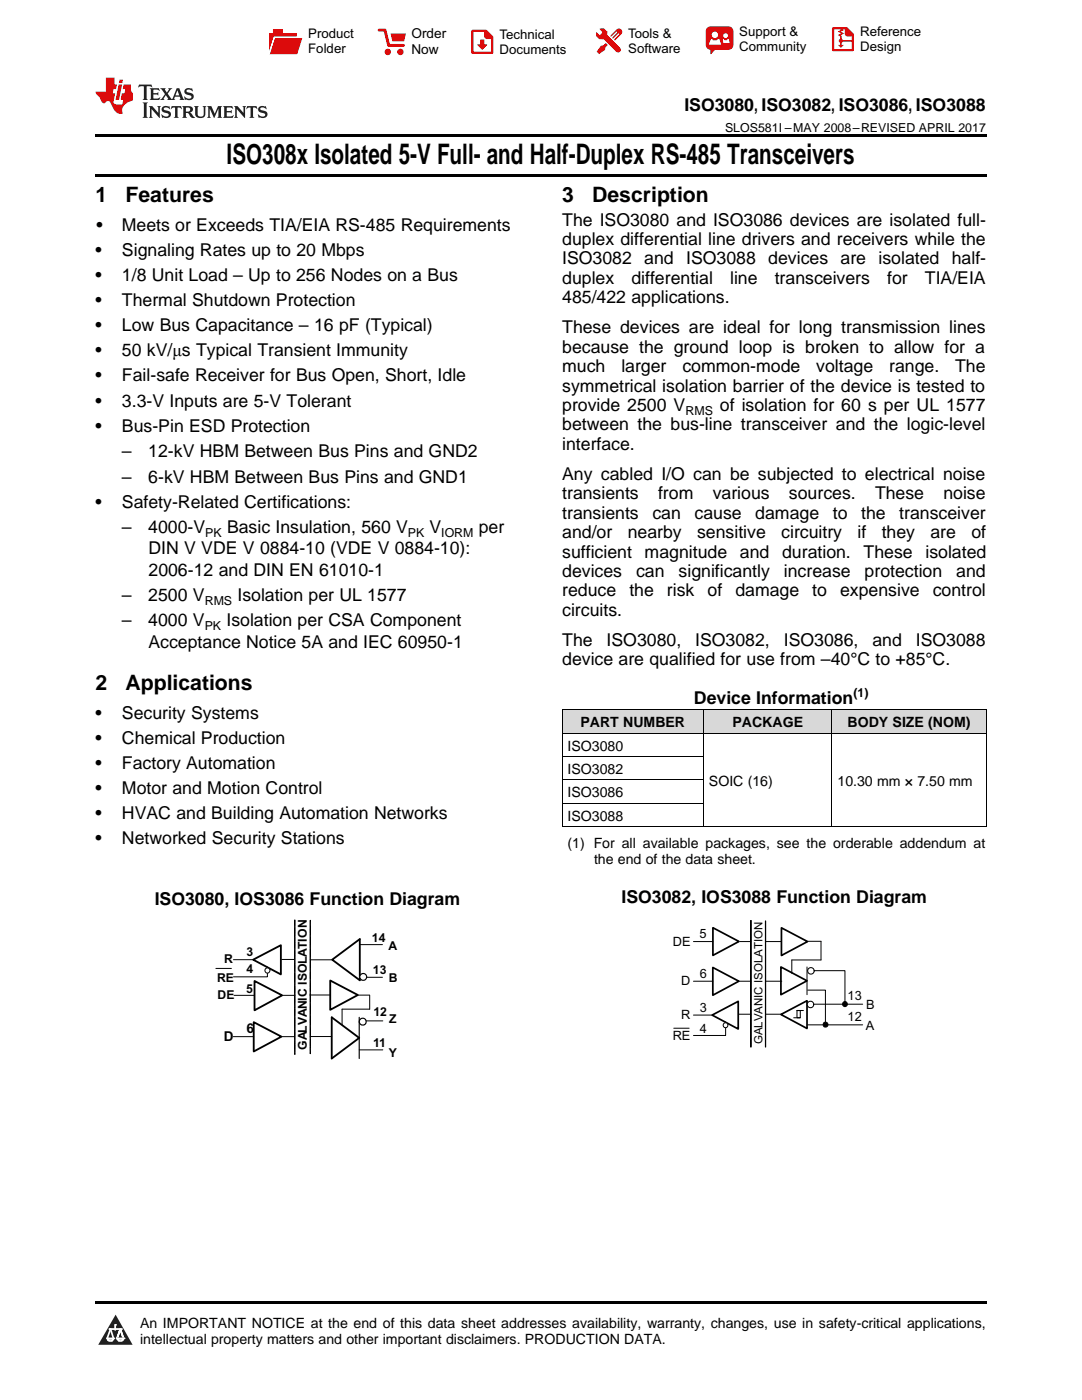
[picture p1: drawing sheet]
<svg xmlns="http://www.w3.org/2000/svg" width="216mm" height="279mm" viewBox="0 0 216 279" stroke-linecap="round" stroke-linejoin="round" font-family="sans-serif">
<g fill="#d8d8d8">
<path d="M112.2 141.7h28.2v4.7h-28.2z"/>
<path d="M140.4 141.7h25.7v4.7h-25.7z"/>
<path d="M166.1 141.7h30.7v4.7h-30.7z"/>
</g>
<path d="M23.1 262.4l3.4 6h-6.9z" fill="#231f20"/>
<path d="M21.4 267.1h1.2l-.3 .5h-.3a.55 .55 0 0 1-.6-.5z" fill-rule="evenodd" fill="#fff"/>
<path d="M21.4 267.1h1.2l-.3 .5h-.3a.55 .55 0 0 1-.6-.5z" fill="none" stroke="#231f20" stroke-width=".34"/>
<path d="M21.4 267.1l1.2 .1-.3 .4h-.5z" fill="none" stroke="#fff" stroke-width=".34"/>
<path d="M23 265.3h.1" fill="none" stroke="#fff" stroke-width=".34"/>
<path d="M23 264.4v.9z" fill="#fff"/>
<path d="M23 264.4v.9z" fill="none" stroke="#fff" stroke-width=".34"/>
<circle cx="23" cy="264.4" r=".17" fill="#fff"/>
<path d="M21.9 265.2h.1" fill="none" stroke="#fff" stroke-width=".34"/>
<path d="M21.9 265.2h2.3z" fill="#fff"/>
<path d="M21.9 265.2h2.3z" fill="none" stroke="#fff" stroke-width=".34"/>
<circle cx="24.2" cy="265.2" r=".17" fill="#fff"/>
<path d="M23.3 267.1h.1" fill="none" stroke="#fff" stroke-width=".34"/>
<path d="M24 265.2l-.7 1.9z" fill="#fff"/>
<path d="M24 265.2l-.7 1.9z" fill="none" stroke="#fff" stroke-width=".34"/>
<path d="M24 265.2l.7 1.9z" fill="#fff"/>
<path d="M24 265.2l.7 1.9z" fill="none" stroke="#fff" stroke-width=".34"/>
<path d="M24.6 267.1h.1" fill="none" stroke="#fff" stroke-width=".34"/>
<circle cx="21.4" cy="267.1" r=".17" fill="#fff"/>
<path d="M22.1 265.2l-.7 1.9z" fill="#fff"/>
<path d="M22.1 265.2l-.7 1.9z" fill="none" stroke="#fff" stroke-width=".34"/>
<path d="M22.1 265.2l.5 1.9z" fill="#fff"/>
<path d="M22.1 265.2l.5 1.9z" fill="none" stroke="#fff" stroke-width=".34"/>
<circle cx="22.6" cy="267.1" r=".17" fill="#fff"/>
<path d="M23.4 267.1h1.3a.65 .65 0 0 1-.7 .5 .65 .65 0 0 1-.6-.5z" fill-rule="evenodd" fill="#fff"/>
<path d="M23.4 267.1h1.3a.65 .65 0 0 1-.7 .5 .65 .65 0 0 1-.6-.5z" fill="none" stroke="#231f20" stroke-width=".34"/>
<path d="M23.4 267.1h1.3l-.4 .5h-.6z" fill="none" stroke="#fff" stroke-width=".34"/>
<path d="M23.3 267.1h.1" fill="none" stroke="#fff" stroke-width=".34"/>
<circle cx="24.7" cy="267.1" r=".17" fill="#fff"/>
<path d="M19 259.7h177.8v.5h-177.8z" fill="#000"/>
<path d="M56.2 206.9h2.5" fill="none" stroke="#000" stroke-width=".2"/>
<path d="M50.6 204l5.6 2.9-5.6 2.9z" fill="#fff"/>
<path d="M50.6 204l5.6 2.9-5.6 2.9z" fill="none" stroke="#000" stroke-width=".37"/>
<path d="M46.5 206.9h4.1" fill="none" stroke="#000" stroke-width=".2"/>
<path d="M50.5 191.5l5.5-2.9v5.9z" fill="#fff"/>
<path d="M50.5 191.5l5.5-2.9v5.9z" fill="none" stroke="#000" stroke-width=".37"/>
<path d="M43.1 193.3h3.1M46.6 191.5h4.1M53.4 193v1.9h-6.8" fill="none" stroke="#000" stroke-width=".2"/>
<circle cx="53.4" cy="193.7" r=".53" fill="#fff"/>
<g fill="none" stroke="#000" stroke-width=".2">
<path d="M56.2 191.5h2.6M61.9 191.5h4.3M61.9 206.9h4.3M71.7 209.5h4.7M73.1 203.7h3.3"/>
<circle cx="53.4" cy="193.7" r=".53"/>
</g>
<path d="M71.8 187.4v8.2M66.2 203l5.5 4.1-5.5 4.1z" fill="none" stroke="#000" stroke-width=".37"/>
<g fill="none" stroke="#000" stroke-width=".23">
<path d="M71.7 203v8.2"/>
<circle cx="72.4" cy="203.9" r=".68"/>
</g>
<circle cx="72.5" cy="195" r=".69" fill="#fff"/>
<circle cx="72.5" cy="195" r=".69" fill="none" stroke="#000" stroke-width=".23"/>
<path d="M71.8 187.4l-5.5 4.1 5.5 4.1" fill="none" stroke="#000" stroke-width=".37"/>
<path d="M71.8 188.5h4.5M73.2 195h3.1M68.3 201.4v3.1" fill="none" stroke="#000" stroke-width=".2"/>
<path d="M65.9 195.7l5.5 2.9-5.5 2.9z" fill="#fff"/>
<path d="M65.9 195.7l5.5 2.9-5.5 2.9z" fill="none" stroke="#000" stroke-width=".37"/>
<path d="M56.3 198.6h2.6M61.8 198.6h4.1" fill="none" stroke="#000" stroke-width=".2"/>
<path d="M50.8 195.8l5.5 2.8-5.5 3z" fill="#fff"/>
<path d="M50.8 195.8l5.5 2.8-5.5 3z" fill="none" stroke="#000" stroke-width=".37"/>
<g fill="none" stroke="#000" stroke-width=".2">
<path d="M46.7 198.6h4.1M58.8 183.6v.2zM58.8 183.9v.1zM58.8 184.3v.1zM58.8 184.5v.1zM58.8 184.7l.1 .1zM58.8 184.9v.2zM58.8 185.2v.1zM58.8 185.4v.1zM58.8 185.6v.1zM58.8 186v.2zM58.8 186.3l.1 .1z"/>
<path d="M58.8 186.5v.1zM58.8 186.7l.1 .1zM58.8 186.9v.2zM58.8 187.1v.2zM58.8 187.4v.1zM58.8 187.6v.1zM58.8 187.8l.1 .1zM58.8 188v.2zM58.8 188.2l.1 .2zM58.8 188.5v.1zM58.8 188.7v.1zM58.8 188.9v.1z"/>
<path d="M58.8 189.1v.2zM58.8 189.3l.1 .1zM58.8 189.5v.2zM58.8 189.8v.1zM58.8 190.2v.1zM58.8 190.4l.1 .1zM58.8 190.6v.2zM58.8 190.9l.1 .1zM58.8 191.1v.1zM58.8 191.5v.1zM58.8 191.7v.2zM58.8 192.2v.1z"/>
<path d="M58.8 192.4l.1 .1zM58.8 192.6v.1zM58.8 192.8v.2zM58.8 193.1v.1zM58.8 193.3v.1zM58.8 193.5v.1zM58.8 194.1v.2zM58.8 194.6v.1zM58.8 194.8v.1zM58.8 195v.2zM58.8 195.2v.2zM58.8 195.7v.1z"/>
<path d="M58.8 195.9v.1zM58.8 196.1v.1zM58.8 196.3v.2zM58.8 196.6l.1 .1zM58.8 196.8v.1zM58.8 197v.1zM58.8 197.2v.1zM58.8 197.4v.2zM58.8 198.3v.1zM58.8 198.5l.1 .1zM58.8 198.7v.2zM58.8 199v.1z"/>
<path d="M58.8 199.2v.1zM58.8 199.4v.1zM58.8 199.6l.1 .1zM58.8 199.8v.2zM58.8 184v.2zM58.8 185.8v.1zM58.8 190v.1zM58.8 191.3v.1zM58.8 191.9v.2zM58.8 193.7v.1zM58.8 193.9l.1 .2zM58.8 194.4v.1z"/>
<path d="M58.8 195.4v.2zM58.8 197.6v.2zM58.8 197.8v.2zM58.8 198.1l.1 .1zM61.9 183.7v.1zM61.9 183.9v.1zM61.9 184.1v.1zM61.9 184.3v.2zM61.9 184.5v.2zM61.9 184.8v.1zM61.9 185v.1zM61.9 185.2v.1z"/>
<path d="M61.9 185.4v.2zM61.9 185.6v.2zM61.9 185.8v.2zM61.9 186.1v.1zM61.9 186.3v.1zM61.9 186.5v.2zM61.9 186.7v.2zM61.9 186.9v.2zM61.9 187.2v.1zM61.9 187.4v.1zM61.9 187.6v.1zM61.9 187.8v.2z"/>
<path d="M61.9 188v.2zM61.9 188.3v.1zM61.9 188.5v.1zM61.9 188.7v.1zM61.9 188.9v.2zM61.9 189.1v.2zM61.9 189.4v.1zM61.9 189.6v.1zM61.9 189.8v.1zM61.9 190v.2zM61.9 190.2v.2zM61.9 190.4v.2z"/>
<path d="M61.9 190.7v.1zM61.9 190.9v.1zM61.9 191.1v.2zM61.9 191.3v.2zM61.9 191.5v.2zM61.9 191.8v.1zM61.9 192v.1zM61.9 192.2v.1zM61.9 192.4v.2zM61.9 192.6v.2zM61.9 192.9v.1zM61.9 193.1v.1z"/>
<path d="M61.9 193.3v.1zM61.9 193.5v.2zM61.9 193.7v.2zM61.9 194v.1zM61.9 194.2v.1zM61.9 194.4v.1zM61.9 194.6v.2zM61.9 194.8v.2zM61.9 195v.2zM61.9 195.3v.1zM61.9 195.5v.1zM61.9 195.7v.2z"/>
<path d="M61.9 195.9v.2zM61.9 196.1v.2zM61.9 196.4v.1zM61.9 196.6v.1zM61.9 196.8v.1zM61.9 197v.2zM61.9 197.2v.2zM61.9 197.4v.2zM61.9 197.7v.1zM61.9 197.9v.1zM61.9 198.1v.2zM61.9 198.3v.2z"/>
<path d="M61.9 198.6v.1zM61.9 198.8v.1zM61.9 199v.1zM61.9 199.2v.2zM61.9 199.4v.2zM61.9 199.7v.1zM61.9 199.9v.1zM71.3 198.6h2.5M73.8 198.6v2.8h-5.5M58.8 200.1l.1 .1zM58.8 200.3v.1zM58.8 200.7v.1z"/>
<path d="M58.8 200.9v.2zM58.8 201.4v.1zM58.8 201.8v.1zM58.8 202.5v.1zM58.8 202.7l.1 .1zM58.8 202.9v.1zM58.8 203.1v.2zM58.8 203.3v.2zM58.8 203.6v.1zM58.8 203.8v.1zM58.8 204v.1zM58.8 204.2l.1 .1z"/>
<path d="M58.8 204.4v.2zM58.8 205.3v.1zM58.8 205.5v.2zM58.8 206v.1zM58.8 206.2v.1zM58.8 206.4v.1zM58.8 206.6v.2zM58.8 206.9v.1zM58.8 207.1l.1 .1zM58.8 207.3v.1zM58.8 207.5v.1zM58.8 207.7v.1z"/>
<path d="M58.8 207.9v.2zM58.8 208.1v.2zM58.8 208.4l.1 .1zM58.8 208.6v.1zM58.8 209v.2zM58.8 209.7v.1zM58.8 210.1v.2zM58.8 200.5v.1zM58.8 201.1l.1 .2zM58.8 201.6v.1zM58.8 202v.2zM58.8 202.2l.1 .2z"/>
<path d="M58.8 204.6v.2zM58.8 204.9v.1zM58.8 205.1v.1zM58.8 205.7l.1 .2zM58.8 208.8v.2zM58.8 209.2v.2zM58.8 209.5v.1zM58.8 209.9l.1 .1zM58.8 210.3v.1zM61.9 200.1v.1zM61.9 200.3v.2zM61.9 200.5v.2z"/>
<path d="M61.9 200.7v.2zM61.9 201v.1zM61.9 201.2v.1zM61.9 201.4v.1zM61.9 201.6v.2zM61.9 201.8v.2zM61.9 202.1v.1zM61.9 202.3v.1zM61.9 202.5v.1zM61.9 202.7v.2zM61.9 202.9v.2zM61.9 203.1v.2z"/>
<path d="M61.9 203.3v.2zM61.9 203.6v.1zM61.9 203.8v.1zM61.9 204v.2zM61.9 204.2v.2zM61.9 204.5v.1zM61.9 204.7v.1zM61.9 204.9v.1zM61.9 205.1v.2zM61.9 205.3v.2zM61.9 205.6v.1zM61.9 205.8v.1z"/>
<path d="M61.9 206v.2zM61.9 206.2v.2zM61.9 206.4v.2zM61.9 206.7v.1zM61.9 206.9v.1zM61.9 207.1v.1zM61.9 207.3v.2zM61.9 207.5v.2zM61.9 207.8v.1zM61.9 208v.1zM61.9 208.2v.1zM61.9 208.4v.2z"/>
<path d="M61.9 208.6v.2zM61.9 208.9v.1zM61.9 209v.2zM61.9 209.3v.1zM61.9 209.5v.1zM61.9 209.7v.1zM61.9 209.9v.2zM61.9 210.1v.2z"/>
</g>
<g fill="#000">
<path d="M58.8 183.6v.2zM58.8 183.9v.1zM58.8 184v.2zM58.8 184.3v.1zM58.8 184.5v.1zM58.8 184.7l.1 .1zM58.8 184.9v.2zM58.8 185.2v.1zM58.8 185.4v.1zM58.8 185.6v.1zM58.8 185.8v.1zM58.8 186v.2zM58.8 186.3l.1 .1zM58.8 186.5v.1zM58.8 186.7l.1 .1z" fill-rule="evenodd"/>
<path d="M58.8 186.9v.2zM58.8 187.1v.2zM58.8 187.4v.1zM58.8 187.6v.1zM58.8 187.8l.1 .1zM58.8 188v.2zM58.8 188.2l.1 .2zM58.8 188.5v.1zM58.8 188.7v.1zM58.8 188.9v.1zM58.8 189.1v.2zM58.8 189.3l.1 .1zM58.8 189.5v.2zM58.8 189.8v.1zM58.8 190v.1z" fill-rule="evenodd"/>
<path d="M58.8 190.2v.1zM58.8 190.4l.1 .1zM58.8 190.6v.2zM58.8 190.9l.1 .1zM58.8 191.1v.1zM58.8 191.3v.1zM58.8 191.5v.1zM58.8 191.7v.2zM58.8 191.9v.2zM58.8 192.2v.1zM58.8 192.4l.1 .1zM58.8 192.6v.1zM58.8 192.8v.2zM58.8 193.1v.1zM58.8 193.3v.1z" fill-rule="evenodd"/>
<path d="M58.8 193.5v.1zM58.8 193.7v.1zM58.8 193.9l.1 .2zM58.8 194.1v.2zM58.8 194.4v.1zM58.8 194.6v.1zM58.8 194.8v.1zM58.8 195v.2zM58.8 195.2v.2zM58.8 195.4v.2zM58.8 195.7v.1zM58.8 195.9v.1zM58.8 196.1v.1zM58.8 196.3v.2zM58.8 196.6l.1 .1z" fill-rule="evenodd"/>
<path d="M58.8 196.8v.1zM58.8 197v.1zM58.8 197.2v.1zM58.8 197.4v.2zM58.8 197.6v.2zM58.8 197.8v.2zM58.8 198.1l.1 .1zM58.8 198.3v.1zM58.8 198.5l.1 .1zM58.8 198.7v.2zM58.8 199v.1zM58.8 199.2v.1zM58.8 199.4v.1zM58.8 199.6l.1 .1zM58.8 199.8v.2z" fill-rule="evenodd"/>
<path d="M61.9 183.7v.1zM61.9 183.9v.1zM61.9 184.1v.1zM61.9 184.3v.2zM61.9 184.5v.2zM61.9 184.8v.1zM61.9 185v.1zM61.9 185.2v.1zM61.9 185.4v.2zM61.9 185.6v.2zM61.9 185.8v.2zM61.9 186.1v.1zM61.9 186.3v.1zM61.9 186.5v.2zM61.9 186.7v.2z" fill-rule="evenodd"/>
<path d="M61.9 186.9v.2zM61.9 187.2v.1zM61.9 187.4v.1zM61.9 187.6v.1zM61.9 187.8v.2zM61.9 188v.2zM61.9 188.3v.1zM61.9 188.5v.1zM61.9 188.7v.1zM61.9 188.9v.2zM61.9 189.1v.2zM61.9 189.4v.1zM61.9 189.6v.1zM61.9 189.8v.1zM61.9 190v.2z" fill-rule="evenodd"/>
<path d="M61.9 190.2v.2zM61.9 190.4v.2zM61.9 190.7v.1zM61.9 190.9v.1zM61.9 191.1v.2zM61.9 191.3v.2zM61.9 191.5v.2zM61.9 191.8v.1zM61.9 192v.1zM61.9 192.2v.1zM61.9 192.4v.2zM61.9 192.6v.2zM61.9 192.9v.1zM61.9 193.1v.1zM61.9 193.3v.1z" fill-rule="evenodd"/>
<path d="M61.9 193.5v.2zM61.9 193.7v.2zM61.9 194v.1zM61.9 194.2v.1zM61.9 194.4v.1zM61.9 194.6v.2zM61.9 194.8v.2zM61.9 195v.2zM61.9 195.3v.1zM61.9 195.5v.1zM61.9 195.7v.2zM61.9 195.9v.2zM61.9 196.1v.2zM61.9 196.4v.1zM61.9 196.6v.1z" fill-rule="evenodd"/>
<path d="M61.9 196.8v.1zM61.9 197v.2zM61.9 197.2v.2zM61.9 197.4v.2zM61.9 197.7v.1zM61.9 197.9v.1zM61.9 198.1v.2zM61.9 198.3v.2zM61.9 198.6v.1zM61.9 198.8v.1zM61.9 199v.1zM61.9 199.2v.2zM61.9 199.4v.2zM61.9 199.7v.1zM61.9 199.9v.1z" fill-rule="evenodd"/>
<path d="M58.8 200.1l.1 .1zM58.8 200.3v.1zM58.8 200.5v.1zM58.8 200.7v.1zM58.8 200.9v.2zM58.8 201.1l.1 .2zM58.8 201.4v.1zM58.8 201.6v.1zM58.8 201.8v.1zM58.8 202v.2zM58.8 202.2l.1 .2zM58.8 202.5v.1zM58.8 202.7l.1 .1zM58.8 202.9v.1zM58.8 203.1v.2z" fill-rule="evenodd"/>
<path d="M58.8 203.3v.2zM58.8 203.6v.1zM58.8 203.8v.1zM58.8 204v.1zM58.8 204.2l.1 .1zM58.8 204.4v.2zM58.8 204.6v.2zM58.8 204.9v.1zM58.8 205.1v.1zM58.8 205.3v.1zM58.8 205.5v.2zM58.8 205.7l.1 .2zM58.8 206v.1zM58.8 206.2v.1zM58.8 206.4v.1z" fill-rule="evenodd"/>
<path d="M58.8 206.6v.2zM58.8 206.9v.1zM58.8 207.1l.1 .1zM58.8 207.3v.1zM58.8 207.5v.1zM58.8 207.7v.1zM58.8 207.9v.2zM58.8 208.1v.2zM58.8 208.4l.1 .1zM58.8 208.6v.1zM58.8 208.8v.2zM58.8 209v.2zM58.8 209.2v.2zM58.8 209.5v.1zM58.8 209.7v.1zM58.8 209.9l.1 .1zM58.8 210.1v.2zM58.8 210.3v.1z" fill-rule="evenodd"/>
<path d="M61.9 200.1v.1zM61.9 200.3v.2zM61.9 200.5v.2zM61.9 200.7v.2zM61.9 201v.1zM61.9 201.2v.1zM61.9 201.4v.1zM61.9 201.6v.2zM61.9 201.8v.2zM61.9 202.1v.1zM61.9 202.3v.1zM61.9 202.5v.1zM61.9 202.7v.2zM61.9 202.9v.2zM61.9 203.1v.2z" fill-rule="evenodd"/>
<path d="M61.9 203.3v.2zM61.9 203.6v.1zM61.9 203.8v.1zM61.9 204v.2zM61.9 204.2v.2zM61.9 204.5v.1zM61.9 204.7v.1zM61.9 204.9v.1zM61.9 205.1v.2zM61.9 205.3v.2zM61.9 205.6v.1zM61.9 205.8v.1zM61.9 206v.2zM61.9 206.2v.2zM61.9 206.4v.2z" fill-rule="evenodd"/>
<path d="M61.9 206.7v.1zM61.9 206.9v.1zM61.9 207.1v.1zM61.9 207.3v.2zM61.9 207.5v.2zM61.9 207.8v.1zM61.9 208v.1zM61.9 208.2v.1zM61.9 208.4v.2zM61.9 208.6v.2zM61.9 208.9v.1zM61.9 209v.2zM61.9 209.3v.1zM61.9 209.5v.1zM61.9 209.7v.1zM61.9 209.9v.2zM61.9 210.1v.2z" fill-rule="evenodd"/>
</g>
<path d="M155.8 202.5l5.2-2.8v5.6z" fill="#fff"/>
<path d="M155.8 202.5l5.2-2.8v5.6z" fill="none" stroke="#000" stroke-width=".34"/>
<path d="M155.8 193l5.2 2.7-5.2 2.8z" fill="#fff"/>
<path d="M155.8 193l5.2 2.7-5.2 2.8z" fill="none" stroke="#000" stroke-width=".34"/>
<g fill="none" stroke="#000" stroke-width=".2">
<path d="M152.8 195.8h3.2M161 193v5.5M161.1 193.7h7.5v6.7M161.2 197.6h3.5v6.4M152.8 202.4h3.2M161.2 204.5h10.9M162.5 200.4h9.6"/>
<circle cx="164.7" cy="204.5" r=".52"/>
<circle cx="168.6" cy="200.4" r=".5"/>
</g>
<g fill="#000">
<circle cx="164.7" cy="204.5" r=".52"/>
<circle cx="168.6" cy="200.4" r=".5"/>
</g>
<path d="M159 201.7h.7v1.4h-.7z" fill-rule="evenodd" fill="#fff"/>
<path d="M158.4 203.1h1.3M159 201.7h.7v1.4h-.7zM159 201.7h1.3" fill="none" stroke="#000" stroke-width=".21"/>
<g fill="none" stroke="#000" stroke-width=".2">
<path d="M147.4 195.8h2.4M147.6 187.9h2.2M149.8 183.7l.1 .1zM149.8 183.9l.1 .1zM149.8 184.5l.1 .1zM149.8 184.7l.1 .1zM149.8 185.1l.1 .1zM149.8 185.3l.1 .1zM149.8 185.5l.1 .1zM149.8 185.7l.1 .1zM149.8 186.1l.1 .2zM149.8 186.3l.1 .2z"/>
<path d="M149.8 187.2l.1 .1zM149.8 187.4l.1 .1zM149.8 187.8l.1 .1zM149.8 188l.1 .1zM149.8 188.8l.1 .1zM149.8 189l.1 .2zM149.8 189.4l.1 .2zM149.8 189.9l.1 .1zM149.8 191.1l.1 .1zM149.8 191.3l.1 .1zM149.8 191.5l.1 .1zM149.8 191.7l.1 .1z"/>
<path d="M149.8 193.2l.1 .1zM149.8 193.4l.1 .1zM149.8 193.6l.1 .1zM149.8 194l.1 .1zM149.8 194.2l.1 .1zM149.8 194.8l.1 .1zM149.8 195l.1 .2zM149.8 195.2l.1 .2zM149.8 195.7l.1 .1zM149.8 195.9l.1 .1zM149.8 196.5l.1 .1zM149.8 196.9l.1 .1z"/>
<path d="M149.8 197.1l.1 .1zM149.8 197.3l.1 .1zM149.8 197.5l.1 .1zM149.8 197.7l.1 .1zM149.8 198.5l.1 .2zM149.8 199.2l.1 .1zM149.8 199.4l.1 .1zM149.8 199.6l.1 .1zM149.8 184l.1 .2zM149.8 184.3l.1 .1zM149.8 184.9l.1 .1zM149.8 185.9l.1 .1z"/>
<path d="M149.8 186.5l.1 .2zM149.8 186.7l.1 .2zM149.8 186.9l.1 .2zM149.8 187.6l.1 .1zM149.8 188.2l.1 .1zM149.8 188.4l.1 .1zM149.8 188.6l.1 .1zM149.8 189.2l.1 .2zM149.8 189.6l.1 .2zM149.8 190l.1 .2zM149.8 190.3l.1 .1zM149.8 190.5l.1 .1z"/>
<path d="M149.8 190.7l.1 .1zM149.8 190.9l.1 .1zM149.8 191.9l.1 .1zM149.8 192.1l.1 .2zM149.8 192.3l.1 .2zM149.8 192.5l.1 .2zM149.8 192.7l.1 .2zM149.8 192.9l.1 .2zM149.8 193.8l.1 .1zM149.8 194.4l.1 .1zM149.8 194.6l.1 .1zM149.8 195.4l.1 .2z"/>
<path d="M149.8 196l.1 .2zM149.8 196.3l.1 .1zM149.8 196.7l.1 .1zM149.8 197.9l.1 .1zM149.8 198.1l.1 .2zM149.8 198.3l.1 .2zM149.8 198.7l.1 .2zM149.8 198.9l.1 .2zM149.8 199.8l.1 .1zM149.8 200l.1 .1zM152.7 183.8l.1 .1zM152.7 184l.1 .1z"/>
<path d="M152.7 184.2l.1 .1zM152.7 184.4l.1 .1zM152.7 184.6l.1 .2zM152.7 185l.1 .2zM152.7 185.7l.1 .1zM152.7 185.9l.1 .1zM152.7 186.1l.1 .1zM152.7 186.3l.1 .1zM152.7 186.5l.1 .1zM152.7 186.7l.1 .1zM152.7 187.3l.1 .1zM152.7 187.5l.1 .2z"/>
<path d="M152.7 187.7l.1 .2zM152.7 187.9l.1 .2zM152.7 188.4l.1 .1zM152.7 188.6l.1 .1zM152.7 189l.1 .1zM152.7 189.4l.1 .1zM152.7 189.6l.1 .1zM152.7 189.8l.1 .1zM152.7 190l.1 .1zM152.7 190.2l.1 .1zM152.7 190.4l.1 .1zM152.7 190.6l.1 .2z"/>
<path d="M152.7 191l.1 .2zM152.7 191.5l.1 .1zM152.7 191.7l.1 .1zM152.7 191.9l.1 .1zM152.7 192.1l.1 .1zM152.7 192.3l.1 .1zM152.7 192.5l.1 .1zM152.7 192.7l.1 .1zM152.7 193.3l.1 .1zM152.7 193.5l.1 .2zM152.7 193.7l.1 .2zM152.7 193.9l.1 .2z"/>
<path d="M152.7 194.2l.1 .1zM152.7 194.4l.1 .1zM152.7 194.8l.1 .1zM152.7 195.2l.1 .1zM152.7 195.4l.1 .1zM152.7 195.6l.1 .1zM152.7 195.8l.1 .1zM152.7 196l.1 .1zM152.7 196.2l.1 .1zM152.7 196.4l.1 .1zM152.7 196.8l.1 .2zM152.7 197.5l.1 .1z"/>
<path d="M152.7 197.7l.1 .1zM152.7 197.9l.1 .1zM152.7 198.1l.1 .1zM152.7 198.3l.1 .1zM152.7 198.5l.1 .1zM152.7 199.1l.1 .1zM152.7 199.3l.1 .1zM152.7 199.5l.1 .2zM152.7 199.7l.1 .2zM152.7 199.9l.1 .2zM152.7 184.8l.1 .2zM152.7 185.2l.1 .2z"/>
<path d="M152.7 185.4l.1 .2zM152.7 186.9l.1 .1zM152.7 187.1l.1 .1zM152.7 188.1l.1 .2zM152.7 188.8l.1 .1zM152.7 189.2l.1 .1zM152.7 190.8l.1 .2zM152.7 191.2l.1 .2zM152.7 192.9l.1 .1zM152.7 193.1l.1 .1zM152.7 194.5l.1 .2zM152.7 195l.1 .1z"/>
<path d="M152.7 196.6l.1 .2zM152.7 197l.1 .2zM152.7 197.2l.1 .2zM152.7 198.7l.1 .1zM152.7 198.9l.1 .1zM152.8 187.9h5.9M147.4 202.4h2.4M149.8 200.2l.1 .1zM149.8 201l.1 .2zM149.8 201.2l.1 .2zM149.8 201.4l.1 .2zM149.8 201.9l.1 .1z"/>
<path d="M149.8 202.3l.1 .1zM149.8 202.9l.1 .1zM149.8 203.1l.1 .1zM149.8 203.5l.1 .1zM149.8 203.7l.1 .1zM149.8 203.9l.1 .1zM149.8 204.5l.1 .2zM149.8 204.8l.1 .1zM149.8 205.4l.1 .1zM149.8 205.6l.1 .1zM149.8 207.2l.1 .2zM149.8 208.9l.1 .1z"/>
<path d="M149.8 200.4l.1 .1zM149.8 200.6l.1 .1zM149.8 200.8l.1 .1zM149.8 201.6l.1 .2zM149.8 202l.1 .2zM149.8 202.5l.1 .1zM149.8 202.7l.1 .1zM149.8 203.3l.1 .1zM149.8 204.1l.1 .2zM149.8 204.3l.1 .2zM149.8 204.9l.1 .2zM149.8 205.2l.1 .1z"/>
<path d="M149.8 205.8l.1 .1zM149.8 206l.1 .1zM149.8 206.2l.1 .1zM149.8 206.4l.1 .1zM149.8 206.6l.1 .1zM149.8 206.8l.1 .1zM149.8 207l.1 .2zM149.8 207.4l.1 .2zM149.8 207.6l.1 .2zM149.8 207.8l.1 .2zM149.8 208l.1 .2zM149.8 208.3l.1 .1z"/>
<path d="M149.8 208.5l.1 .1zM149.8 208.7l.1 .1zM152.7 200.2l.1 .1zM152.7 200.4l.1 .1zM152.7 200.8l.1 .1zM152.7 201.2l.1 .1zM152.7 201.4l.1 .1zM152.7 201.6l.1 .1zM152.7 201.8l.1 .1zM152.7 202l.1 .1zM152.7 202.2l.1 .1zM152.7 202.4l.1 .1z"/>
<path d="M152.7 202.8l.1 .2zM152.7 203.3l.1 .1zM152.7 203.5l.1 .1zM152.7 203.7l.1 .1zM152.7 203.9l.1 .1zM152.7 204.1l.1 .1zM152.7 204.3l.1 .1zM152.7 204.5l.1 .1zM152.7 205.1l.1 .1zM152.7 205.3l.1 .1zM152.7 205.5l.1 .2zM152.7 205.7l.1 .2z"/>
<path d="M152.7 205.9l.1 .2zM152.7 206.2l.1 .1zM152.7 206.8l.1 .1zM152.7 207.2l.1 .1zM152.7 207.4l.1 .1zM152.7 207.6l.1 .1zM152.7 207.8l.1 .1zM152.7 208l.1 .1zM152.7 208.2l.1 .1zM152.7 208.4l.1 .1zM152.7 208.8l.1 .2zM152.7 200.5l.1 .2z"/>
<path d="M152.7 201l.1 .1zM152.7 202.6l.1 .2zM152.7 203l.1 .2zM152.7 204.7l.1 .1zM152.7 204.9l.1 .1zM152.7 206.3l.1 .2zM152.7 206.5l.1 .2zM152.7 207l.1 .1zM152.7 208.6l.1 .2z"/>
</g>
<g fill="#000">
<path d="M149.8 183.7l.1 .1zM149.8 183.9l.1 .1zM149.8 184l.1 .2zM149.8 184.3l.1 .1zM149.8 184.5l.1 .1zM149.8 184.7l.1 .1zM149.8 184.9l.1 .1zM149.8 185.1l.1 .1zM149.8 185.3l.1 .1zM149.8 185.5l.1 .1zM149.8 185.7l.1 .1zM149.8 185.9l.1 .1zM149.8 186.1l.1 .2zM149.8 186.3l.1 .2zM149.8 186.5l.1 .2zM149.8 186.7l.1 .2zM149.8 186.9l.1 .2zM149.8 187.2l.1 .1zM149.8 187.4l.1 .1zM149.8 187.6l.1 .1zM149.8 187.8l.1 .1zM149.8 188l.1 .1zM149.8 188.2l.1 .1zM149.8 188.4l.1 .1zM149.8 188.6l.1 .1zM149.8 188.8l.1 .1zM149.8 189l.1 .2zM149.8 189.2l.1 .2zM149.8 189.4l.1 .2zM149.8 189.6l.1 .2zM149.8 189.9l.1 .1zM149.8 190l.1 .2zM149.8 190.3l.1 .1zM149.8 190.5l.1 .1zM149.8 190.7l.1 .1zM149.8 190.9l.1 .1zM149.8 191.1l.1 .1zM149.8 191.3l.1 .1zM149.8 191.5l.1 .1zM149.8 191.7l.1 .1zM149.8 191.9l.1 .1zM149.8 192.1l.1 .2zM149.8 192.3l.1 .2zM149.8 192.5l.1 .2zM149.8 192.7l.1 .2zM149.8 192.9l.1 .2zM149.8 193.2l.1 .1zM149.8 193.4l.1 .1zM149.8 193.6l.1 .1zM149.8 193.8l.1 .1zM149.8 194l.1 .1zM149.8 194.2l.1 .1zM149.8 194.4l.1 .1zM149.8 194.6l.1 .1zM149.8 194.8l.1 .1zM149.8 195l.1 .2zM149.8 195.2l.1 .2zM149.8 195.4l.1 .2zM149.8 195.7l.1 .1zM149.8 195.9l.1 .1zM149.8 196l.1 .2zM149.8 196.3l.1 .1zM149.8 196.5l.1 .1zM149.8 196.7l.1 .1zM149.8 196.9l.1 .1zM149.8 197.1l.1 .1zM149.8 197.3l.1 .1zM149.8 197.5l.1 .1zM149.8 197.7l.1 .1zM149.8 197.9l.1 .1zM149.8 198.1l.1 .2zM149.8 198.3l.1 .2zM149.8 198.5l.1 .2zM149.8 198.7l.1 .2zM149.8 198.9l.1 .2zM149.8 199.2l.1 .1zM149.8 199.4l.1 .1zM149.8 199.6l.1 .1zM149.8 199.8l.1 .1zM149.8 200l.1 .1zM149.8 200.2l.1 .1zM149.8 200.4l.1 .1zM149.8 200.6l.1 .1zM149.8 200.8l.1 .1zM149.8 201l.1 .2zM149.8 201.2l.1 .2zM149.8 201.4l.1 .2zM149.8 201.6l.1 .2zM149.8 201.9l.1 .1zM149.8 202l.1 .2zM149.8 202.3l.1 .1zM149.8 202.5l.1 .1zM149.8 202.7l.1 .1zM149.8 202.9l.1 .1zM149.8 203.1l.1 .1zM149.8 203.3l.1 .1zM149.8 203.5l.1 .1zM149.8 203.7l.1 .1zM149.8 203.9l.1 .1zM149.8 204.1l.1 .2zM149.8 204.3l.1 .2zM149.8 204.5l.1 .2zM149.8 204.8l.1 .1zM149.8 204.9l.1 .2zM149.8 205.2l.1 .1zM149.8 205.4l.1 .1zM149.8 205.6l.1 .1zM149.8 205.8l.1 .1zM149.8 206l.1 .1zM149.8 206.2l.1 .1zM149.8 206.4l.1 .1zM149.8 206.6l.1 .1zM149.8 206.8l.1 .1zM149.8 207l.1 .2zM149.8 207.2l.1 .2zM149.8 207.4l.1 .2zM149.8 207.6l.1 .2zM149.8 207.8l.1 .2zM149.8 208l.1 .2zM149.8 208.3l.1 .1zM149.8 208.5l.1 .1zM149.8 208.7l.1 .1zM149.8 208.9l.1 .1z" fill-rule="evenodd"/>
<path d="M152.7 183.8l.1 .1zM152.7 184l.1 .1zM152.7 184.2l.1 .1zM152.7 184.4l.1 .1zM152.7 184.6l.1 .2zM152.7 184.8l.1 .2zM152.7 185l.1 .2zM152.7 185.2l.1 .2zM152.7 185.4l.1 .2zM152.7 185.7l.1 .1zM152.7 185.9l.1 .1zM152.7 186.1l.1 .1zM152.7 186.3l.1 .1zM152.7 186.5l.1 .1zM152.7 186.7l.1 .1zM152.7 186.9l.1 .1zM152.7 187.1l.1 .1zM152.7 187.3l.1 .1zM152.7 187.5l.1 .2zM152.7 187.7l.1 .2zM152.7 187.9l.1 .2zM152.7 188.1l.1 .2zM152.7 188.4l.1 .1zM152.7 188.6l.1 .1zM152.7 188.8l.1 .1zM152.7 189l.1 .1zM152.7 189.2l.1 .1zM152.7 189.4l.1 .1zM152.7 189.6l.1 .1zM152.7 189.8l.1 .1zM152.7 190l.1 .1zM152.7 190.2l.1 .1zM152.7 190.4l.1 .1zM152.7 190.6l.1 .2zM152.7 190.8l.1 .2zM152.7 191l.1 .2zM152.7 191.2l.1 .2zM152.7 191.5l.1 .1zM152.7 191.7l.1 .1zM152.7 191.9l.1 .1zM152.7 192.1l.1 .1zM152.7 192.3l.1 .1zM152.7 192.5l.1 .1zM152.7 192.7l.1 .1zM152.7 192.9l.1 .1zM152.7 193.1l.1 .1zM152.7 193.3l.1 .1zM152.7 193.5l.1 .2zM152.7 193.7l.1 .2zM152.7 193.9l.1 .2zM152.7 194.2l.1 .1zM152.7 194.4l.1 .1zM152.7 194.5l.1 .2zM152.7 194.8l.1 .1zM152.7 195l.1 .1zM152.7 195.2l.1 .1zM152.7 195.4l.1 .1zM152.7 195.6l.1 .1zM152.7 195.8l.1 .1zM152.7 196l.1 .1zM152.7 196.2l.1 .1zM152.7 196.4l.1 .1zM152.7 196.6l.1 .2zM152.7 196.8l.1 .2zM152.7 197l.1 .2zM152.7 197.2l.1 .2zM152.7 197.5l.1 .1zM152.7 197.7l.1 .1zM152.7 197.9l.1 .1zM152.7 198.1l.1 .1zM152.7 198.3l.1 .1zM152.7 198.5l.1 .1zM152.7 198.7l.1 .1zM152.7 198.9l.1 .1zM152.7 199.1l.1 .1zM152.7 199.3l.1 .1zM152.7 199.5l.1 .2zM152.7 199.7l.1 .2zM152.7 199.9l.1 .2zM152.7 200.2l.1 .1zM152.7 200.4l.1 .1zM152.7 200.5l.1 .2zM152.7 200.8l.1 .1zM152.7 201l.1 .1zM152.7 201.2l.1 .1zM152.7 201.4l.1 .1zM152.7 201.6l.1 .1zM152.7 201.8l.1 .1zM152.7 202l.1 .1zM152.7 202.2l.1 .1zM152.7 202.4l.1 .1zM152.7 202.6l.1 .2zM152.7 202.8l.1 .2zM152.7 203l.1 .2zM152.7 203.3l.1 .1zM152.7 203.5l.1 .1zM152.7 203.7l.1 .1zM152.7 203.9l.1 .1zM152.7 204.1l.1 .1zM152.7 204.3l.1 .1zM152.7 204.5l.1 .1zM152.7 204.7l.1 .1zM152.7 204.9l.1 .1zM152.7 205.1l.1 .1zM152.7 205.3l.1 .1zM152.7 205.5l.1 .2zM152.7 205.7l.1 .2zM152.7 205.9l.1 .2zM152.7 206.2l.1 .1zM152.7 206.3l.1 .2zM152.7 206.5l.1 .2zM152.7 206.8l.1 .1zM152.7 207l.1 .1zM152.7 207.2l.1 .1zM152.7 207.4l.1 .1zM152.7 207.6l.1 .1zM152.7 207.8l.1 .1zM152.7 208l.1 .1zM152.7 208.2l.1 .1zM152.7 208.4l.1 .1zM152.7 208.6l.1 .2zM152.7 208.8l.1 .2z" fill-rule="evenodd"/>
</g>
<path d="M142.1 202.6l5.2-2.8v5.6z" fill="#fff"/>
<path d="M142.1 202.6l5.2-2.8v5.6z" fill="none" stroke="#000" stroke-width=".34"/>
<path d="M142.3 185.2l5.1 2.7-5.1 2.8z" fill="#fff"/>
<path d="M142.3 185.2l5.1 2.7-5.1 2.8z" fill="none" stroke="#000" stroke-width=".34"/>
<path d="M142.2 193.1l5.2 2.7-5.2 2.8z" fill="#fff"/>
<path d="M142.2 193.1l5.2 2.7-5.2 2.8z" fill="none" stroke="#000" stroke-width=".34"/>
<path d="M158 191.6v2.7" fill="none" stroke="#000" stroke-width=".2"/>
<path d="M155.9 185.2l5.2 2.7-5.2 2.8z" fill="#fff"/>
<path d="M155.9 185.2l5.2 2.7-5.2 2.8z" fill="none" stroke="#000" stroke-width=".34"/>
<path d="M138.4 195.8h3.8M138.4 187.9h3.9M134.4 205.2h3.1M138.4 202.6h3.9M144.8 203.9v2.8h-6.4" fill="none" stroke="#000" stroke-width=".2"/>
<circle cx="144.8" cy="204.6" r=".5" fill="#fff"/>
<circle cx="144.8" cy="204.6" r=".5" fill="none" stroke="#000" stroke-width=".2"/>
<circle cx="161.7" cy="200.5" r=".65" fill="#fff"/>
<circle cx="161.7" cy="200.5" r=".65" fill="none" stroke="#000" stroke-width=".21"/>
<circle cx="161.8" cy="193.8" r=".65" fill="#fff"/>
<circle cx="161.8" cy="193.8" r=".65" fill="none" stroke="#000" stroke-width=".21"/>
<path d="M112.2 155.7h28.2M112.2 151h28.2M112.2 146.3h84.6M112.2 141.7h84.6M112.2 141.7v23.3M140.4 141.7v23.3M166 141.7v23.3M196.8 141.7v23.3M112.2 165h84.6M112.2 160.3h28.2M161.2 187.9h2.6v3.7h-5.8" fill="none" stroke="#000" stroke-width=".2"/>
<path d="M19 34.8h177.8v.5h-177.8zM19 26.8h177.8v.6h-177.8zM112.2 165h.1zM165.9 165h.2zM196.7 165h.1z" fill="#000"/>
<path d="M27.7 16.9l-.1 .6 .6-.3h.5v.2v2.2l-.2 .4h1l-.2-.4v-2.2v-.2h.5l.6 .3-.2-.6zM29.9 17.6l.2 .4v1.6l-.2 .4h1.9l.1-.6a1.09 1.09 0 0 1-1.3 .1v-.6h.6l.4 .2v-.7l-.2 .2h-.8v-.6l.2-.1a1.01 1.01 0 0 1 1 .3l-.1-.6zM32 17.6l.9 1.2-1 1.2h.9l-.2-.3 .5-.7 .5 .7-.3 .3h1.7l-.2-.3 .1-.4h1l.1 .4-.2 .3h1l-.3-.4-.7-2h-.5l-1 2.2-.8-1.1 .9-1.1h-.9l.2 .2-.4 .7-.4-.7 .2-.2zM35.4 18l.4 1h-.8zM37 17.7a.66 .66 0 0 0-.2 .8 .66 .66 0 0 0 .6 .4l.7 .2 .1 .2a.8 .8 0 0 1-.7 .4 .8 .8 0 0 1-.7-.5l.1 .8 .2-.2a.94 .94 0 0 0 1.1 .1 .94 .94 0 0 0 .4-.9 1.48 1.48 0 0 0-1.3-.6v-.4a1.1 1.1 0 0 1 1.2 .2l-.2-.6-.2 .1-.5-.1zM28.5 20.4l.2 .4v2.3l-.2 .4h1l-.2-.4v-2.3l.2-.4zM29.7 21.2l.2 .4v1.5l-.2 .4h.8l-.3-.4 .1-1.3 1.6 1.8v-2l.2-.4h-.7l.2 .2v1.1l-1.2-1.3zM32.5 21.3a.66 .66 0 0 0-.2 .8 .66 .66 0 0 0 .6 .4l.6 .2 .2 .2a.8 .8 0 0 1-.8 .4 .8 .8 0 0 1-.7-.5l.2 .7 .2-.1a.94 .94 0 0 0 1 .1 .94 .94 0 0 0 .5-1 1.47 1.47 0 0 0-1.3-.6l-.1-.3a1.1 1.1 0 0 1 1.3 .2l-.2-.6-.2 .1-.5-.2zM34.3 21.2l-.2 .6a.64 .64 0 0 1 .8-.3v1.6l-.2 .4h1l-.3-.4 .1-1.6a.66 .66 0 0 1 .8 .3l-.2-.6zM36.3 21.2l.3 .4v1.5l-.3 .4h1l-.2-.2v-.7h.5l.1 .1a.8 .8 0 0 0 1.2 .7l-1-1a.62 .62 0 0 0 .6-.5 .62 .62 0 0 0-.6-.7zM37.1 21.5h.1a.48 .48 0 0 1 .6 0 .48 .48 0 0 1 .1 .6l-.2 .1-.6 .1zM38.7 21.2l.2 .2a2.29 2.29 0 0 0 .4 2 1.05 1.05 0 0 0 1.7-.7v-1.3l.2-.2h-.8l.2 .4v1.1a.61 .61 0 0 1-.6 .6 .61 .61 0 0 1-.6-.6v-1.1l.3-.4zM41.3 21.2l.3 .4v1.5l-.3 .4h.8l-.2-.4v-1.4l.8 1.9 .9-1.9v1.4l-.2 .4h.9l-.2-.4v-1.5l.2-.4h-.8l-.7 1.5-.6-1.5zM44.5 21.2l.2 .4v1.5l-.2 .4h1.9l.2-.6a1.1 1.1 0 0 1-1.4 .2v-.7h.6l.4 .2v-.6l-.2 .1-.8 .1v-.6l.2-.1a1.02 1.02 0 0 1 1.1 .2l-.2-.5zM46.7 21.2l.2 .4v1.5l-.2 .4h.8l-.3-.4 .1-1.3 1.6 1.8v-2l.2-.4h-.7l.2 .2v1.1l-1.2-1.3zM49.3 21.2l-.1 .6a.64 .64 0 0 1 .8-.3v1.6l-.3 .4h1l-.2-.4v-1.6a.66 .66 0 0 1 .8 .3l-.1-.6zM51.7 21.3a.66 .66 0 0 0-.2 .7 .66 .66 0 0 0 .7 .5l.6 .2 .1 .2a.8 .8 0 0 1-.7 .4 .8 .8 0 0 1-.7-.5l.1 .7 .2-.1a.94 .94 0 0 0 1.1 .1 .94 .94 0 0 0 .4-1 1.48 1.48 0 0 0-1.2-.6l-.1-.3a1.1 1.1 0 0 1 1.2 .2l-.2-.6-.1 .1-.6-.2z" fill="#231f20"/>
<path d="M21.1 15.5v2.8h-2v.4l.9 .9a.96 .96 0 0 0 1 1 .59 .59 0 0 1 .5-.4 .59 .59 0 0 1 .5 .3l.4 .8a1.61 1.61 0 0 0 2.1 1.3 1.63 1.63 0 0 1 1.1-2.2l.9-.3v-1.5a1.6 1.6 0 0 1-.4-1.7h-1.4l-.2 .9h.5l-.2 .8h-.5l-.2 1v.3h.5l-.2 .9h-.7a.74 .74 0 0 1-1-.6l.3-1.6h-.5l.2-.8h.5l.1-.9h-.4v-1.4zM23.7 16.9l-.7 3h.8l.6-3zM23.8 15.9l-.1 .7h.7l.2-.7z" fill="#ee1d23"/>
<g fill="#d60000">
<path d="M54.5 5.8h2v.8h2.7v4.2h-5.5v-4.2h.8z" fill-rule="evenodd"/>
<path d="M54.8 7.5h5.6l-1.1 3.3h-5.6z" fill-rule="evenodd"/>
</g>
<path d="M54.7 7.4h5.7l-.1 .1h-5.5l-1.1 3.3z" fill-rule="evenodd" fill="#fff"/>
<path d="M54.7 7.4h5.7l-.1 .1h-5.5l-1.1 3.3z" fill="none" stroke="#fff" stroke-width=".2"/>
<path d="M75.6 6h1.2l.7 3.1h3" fill="none" stroke="#d60000" stroke-width=".56"/>
<g fill="#d60000">
<path d="M77.9 6.7h3.1l-.4 1.5h-2.3z" fill-rule="evenodd"/>
<circle cx="77.4" cy="10.4" r=".64"/>
<circle cx="79.9" cy="10.4" r=".64"/>
</g>
<path d="M94.3 6.2h2.7l1.2 1.2v3.1h-3.9z" fill="none" stroke="#d60000" stroke-width=".44"/>
<g fill="#d60000">
<path d="M95.8 7.9h.8v1h.6l-1 1.1-.9-1v-.1h.5z" fill-rule="evenodd"/>
<path d="M96.6 6.2h.4l1.2 1.2v.4h-1.2l-.4-.4z" fill-rule="evenodd"/>
<path d="M119.7 5.7h.8l.6 .6 .1 .7 2.5 2.5-.7 .8-2.4-2.3-1.1-.2-.5-.6v-.8l.7 .6 .5-.4v-.2l-.5-.5z" fill-rule="evenodd"/>
<path d="M119.9 9.1h.5l.5-.5 .4 .4-.5 .5-.1 .4-1.2 .9-.4-.5z" fill-rule="evenodd"/>
<path d="M123 5.9a.67 .67 0 0 1 1 0 .67 .67 0 0 1 0 .9z" fill-rule="evenodd"/>
<path d="M123 5.9l1 .9-1.2 1.2h-.2v-.2l.9-.9 .1-.2h-.2l-1 1h-.2v-.2l1-1v-.2h-.2l-1 1h-.2v-.2z" fill-rule="evenodd"/>
<circle cx="123.3" cy="9.9" r=".54"/>
</g>
<path d="M121.1 6.3l-.1 .7" fill="none" stroke="#d60000" stroke-width=".2"/>
<g fill="#d60000">
<path d="M141.1 5.5l.7-.2h3.6a.95 .95 0 0 1 .9 .9v2.8a.95 .95 0 0 1-.9 .9h-3.6a.95 .95 0 0 1-1-.9v-2.8z" fill-rule="evenodd"/>
<path d="M141.8 9.9h.9l-.8 .9h-.1z" fill-rule="evenodd"/>
</g>
<g fill="#fff">
<path d="M144.3 8.6h1.3z"/>
<path d="M141.9 7.8h.2l.2 .2h.7l.2-.2h.3l.4 1.1h-2.5z" fill-rule="evenodd"/>
<path d="M144.2 7.8h.2l.2 .2h.5l.1-.2h.2l.2 .8h-1.3z" fill-rule="evenodd"/>
<circle cx="142.6" cy="6.9" r=".65"/>
<circle cx="144.8" cy="7.1" r=".48"/>
</g>
<path d="M166.2 5.6h2.8l1.2 1.3v3.1h-4z" fill="none" stroke="#d60000" stroke-width=".44"/>
<path d="M167.8 7.3v1.8M167.8 8.1h2.3" fill="none" stroke="#d60000" stroke-width=".3"/>
<g fill="#d60000">
<path d="M168.6 5.6h.4l1.2 1.3v.4h-1.1l-.5-.6z" fill-rule="evenodd"/>
<circle cx="167.8" cy="8.1" r=".42"/>
<circle cx="169.1" cy="6.7" r=".55"/>
</g>
<g fill="#d60000">
<path d="M167.2 9h1.2l-.6 .5z"/>
<path d="M167.5 5.8h.6l.3 .2-.6 .3 .6 .4-.7 .3 .2 .3h-.2l-.5-.3 .6-.3-.6-.4 .6-.3z"/>
</g>
<text font-size="5.6" x="45.2" y="32.8">ISO308x Isolated 5-V Full- and Half-Duplex RS-485 Transceivers</text>
<g font-size="4.2">
<text x="19" y="40.4">1</text>
<text x="25" y="40.4">Features</text>
<text x="112.2" y="40.4">3</text>
<text x="118.2" y="40.4">Description</text>
<text x="19" y="137.7">2</text>
<text x="25" y="137.7">Applications</text>
</g>
<g font-size="3.5">
<text x="136.6" y="22.2">ISO3080, ISO3082, ISO3086, ISO3088</text>
<text x="19.2" y="46.1">•</text>
<text x="24.3" y="46.1">Meets or Exceeds TIA/EIA RS-485 Requirements</text>
<text x="112.2" y="45">The ISO3080 and ISO3086 devices are isolated full-</text>
<text x="19" y="51.1">•</text>
<text x="24.3" y="51.1">Signaling Rates up to 20 Mbps</text>
<text x="112.2" y="48.9">duplex differential line drivers and receivers while the</text>
<text x="112.2" y="52.8">ISO3082 and</text>
<text x="136.9" y="52.8">ISO3088</text>
<text x="153.3" y="52.8">devices</text>
<text x="167.7" y="52.8">are</text>
<text x="175.3" y="52.8">isolated</text>
<text x="189.9" y="52.8">half-</text>
<text x="19" y="56.1">•</text>
<text x="24.3" y="56.1">1/8 Unit Load – Up to 256 Nodes on a Bus</text>
<text x="112.2" y="56.7">duplex</text>
<text x="126" y="56.7">differential</text>
<text x="145.7" y="56.7">line</text>
<text x="154.6" y="56.7">transceivers</text>
<text x="177" y="56.7">for</text>
<text x="184.6" y="56.7">TIA/EIA</text>
<text x="19" y="61.1">•</text>
<text x="24.3" y="61.1">Thermal Shutdown Protection</text>
<text x="112.2" y="60.5">485/422 applications.</text>
<text x="19" y="66.1">•</text>
<text x="19" y="71.1">•</text>
<text x="24.3" y="66.1">Low Bus Capacitance – 16 pF (Typical)</text>
<text x="24.3" y="71.1">50 kV/μs Typical Transient Immunity</text>
<text x="112.2" y="66.5">These devices are ideal for long transmission lines</text>
<text x="112.2" y="70.4">because the ground loop is broken to allow for a</text>
<text x="19" y="76.1">•</text>
<text x="24.3" y="76.1">Fail-safe Receiver for Bus Open, Short, Idle</text>
<text x="112.2" y="74.3">much</text>
<text x="124" y="74.3">larger</text>
<text x="136.2" y="74.3">common-mode</text>
<text x="162.9" y="74.3">voltage</text>
<text x="177.4" y="74.3">range.</text>
<text x="190.6" y="74.3">The</text>
<text x="19" y="81.1">•</text>
<text x="24.3" y="81.1">3.3-V Inputs are 5-V Tolerant</text>
<text x="112.2" y="78.1">symmetrical isolation barrier of the device is tested to</text>
<text x="112.2" y="82">provide 2500 V</text>
<text x="143.7" y="82">of isolation for 60 s per UL 1577</text>
<text x="19" y="86.1">•</text>
<text x="24.3" y="86.1">Bus-Pin ESD Protection</text>
<text x="112.2" y="85.9">between the bus-line transceiver and the logic-level</text>
<text x="112.2" y="89.8">interface.</text>
<text x="24.3" y="91.2">–</text>
<text x="29.6" y="91.2">12-kV HBM Between Bus Pins and GND2</text>
<text x="112.2" y="95.7">Any cabled I/O can be subjected to electrical noise</text>
<text x="19" y="101.3">•</text>
<text x="24.3" y="96.3">–</text>
<text x="24.3" y="101.3">Safety-Related Certifications:</text>
<text x="29.6" y="96.3">6-kV HBM Between Bus Pins and GND1</text>
<text x="112.2" y="99.6">transients</text>
<text x="131.3" y="99.6">from</text>
<text x="142.2" y="99.6">various</text>
<text x="157.4" y="99.6">sources.</text>
<text x="174.6" y="99.6">These</text>
<text x="188.2" y="99.6">noise</text>
<text x="24.3" y="106.4">–</text>
<text x="29.6" y="106.4">4000-V</text>
<text x="45.3" y="106.4">Basic Insulation, 560 V</text>
<text x="85.7" y="106.4">V</text>
<text x="95.5" y="106.4">per</text>
<text x="112.2" y="103.5">transients</text>
<text x="112.2" y="107.4">and/or</text>
<text x="125.3" y="107.4">nearby</text>
<text x="130.2" y="103.5">can</text>
<text x="138.6" y="103.5">cause</text>
<text x="139.1" y="107.4">sensitive</text>
<text x="150.7" y="103.5">damage</text>
<text x="155.9" y="107.4">circuitry</text>
<text x="166.2" y="103.5">to</text>
<text x="171.1" y="107.4">if</text>
<text x="171.8" y="103.5">the</text>
<text x="175.9" y="107.4">they</text>
<text x="179.5" y="103.5">transceiver</text>
<text x="185.7" y="107.4">are</text>
<text x="193.8" y="107.4">of</text>
<text x="29.6" y="110.6">DIN V VDE V 0884-10 (VDE V 0884-10):</text>
<text x="112.2" y="111.3">sufficient</text>
<text x="128.6" y="111.3">magnitude</text>
<text x="147.6" y="111.3">and</text>
<text x="156.1" y="111.3">duration.</text>
<text x="172.3" y="111.3">These</text>
<text x="184.7" y="111.3">isolated</text>
<text x="24.3" y="119.9">–</text>
<text x="29.6" y="119.9">2500 V</text>
<text x="29.6" y="114.9">2006-12 and DIN EN 61010-1</text>
<text x="47.4" y="119.9">Isolation per UL 1577</text>
<text x="112.2" y="115.1">devices</text>
<text x="112.2" y="119">reduce</text>
<text x="125.6" y="119">the</text>
<text x="126.9" y="115.1">can</text>
<text x="133.1" y="119">risk</text>
<text x="135.4" y="115.1">significantly</text>
<text x="141.2" y="119">of</text>
<text x="146.7" y="119">damage</text>
<text x="156.4" y="115.1">increase</text>
<text x="162.1" y="119">to</text>
<text x="167.6" y="119">expensive</text>
<text x="172.5" y="115.1">protection</text>
<text x="186.1" y="119">control</text>
<text x="190.8" y="115.1">and</text>
<text x="24.3" y="125">–</text>
<text x="29.6" y="125">4000 V</text>
<text x="45.2" y="125">Isolation per CSA Component</text>
<text x="112.2" y="122.9">circuits.</text>
<text x="29.6" y="129.3">Acceptance Notice 5A and IEC 60950-1</text>
<text x="112.2" y="128.9">The</text>
<text x="121" y="128.9">ISO3080,</text>
<text x="138.7" y="128.9">ISO3082,</text>
<text x="156.4" y="128.9">ISO3086,</text>
<text x="174.1" y="128.9">and</text>
<text x="182.7" y="128.9">ISO3088</text>
<text x="112.2" y="132.8">device are qualified for use from –40°C to +85°C.</text>
<text x="19" y="143.4">•</text>
<text x="24.3" y="143.4">Security Systems</text>
<text x="138.5" y="140.5">Device Information</text>
<text x="19" y="148.4">•</text>
<text x="24.3" y="148.4">Chemical Production</text>
<text x="19" y="153.4">•</text>
<text x="24.3" y="153.4">Factory Automation</text>
<text x="19" y="158.4">•</text>
<text x="24.3" y="158.4">Motor and Motion Control</text>
<text x="19" y="163.4">•</text>
<text x="24.3" y="163.4">HVAC and Building Automation Networks</text>
<text x="19" y="168.5">•</text>
<text x="24.3" y="168.5">Networked Security Stations</text>
<text x="30.9" y="180.6">ISO3080, IOS3086 Function Diagram</text>
<text x="124" y="180.2">ISO3082, IOS3088 Function Diagram</text>
</g>
<g font-size="2.8">
<text x="113.2" y="149.8">ISO3080</text>
<text x="115.8" y="145.1">PART NUMBER</text>
<text x="146.2" y="145.1">PACKAGE</text>
<text x="169.1" y="145.1">BODY SIZE (NOM)</text>
<text x="113.2" y="154.4">ISO3082</text>
<text x="113.2" y="159.1">ISO3086</text>
<text x="141.5" y="156.8">SOIC (16)</text>
<text x="167.1" y="156.8">10.30 mm × 7.50 mm</text>
<text x="113.2" y="163.8">ISO3088</text>
<text x="113.2" y="169.3">(1) For all available packages, see the orderable addendum at</text>
<text x="118.5" y="172.4">the end of the data sheet.</text>
<text x="27.9" y="265">An IMPORTANT NOTICE at the end of this data sheet addresses availability, warranty, changes, use in safety-critical applications,</text>
<text x="27.9" y="268.2">intellectual property matters and other important disclaimers. PRODUCTION DATA.</text>
</g>
<g font-size="2.7">
<text x="82.1" y="7.7">Order</text>
<text x="82.1" y="10.7">Now</text>
<text x="44.7" y="207.8">D</text>
<text x="49.2" y="206.2">6</text>
</g>
<g font-size="2.6">
<text x="61.5" y="7.6">Product</text>
<text x="61.5" y="10.6">Folder</text>
<text x="99.7" y="7.8">Technical</text>
<text x="99.7" y="10.8">Documents</text>
<text x="125.3" y="7.6">Tools &amp;</text>
<text x="125.3" y="10.6">Software</text>
<text x="147.5" y="7.2">Support &amp;</text>
<text x="147.5" y="10.2">Community</text>
<text x="171.6" y="7.3">Reference</text>
<text x="171.6" y="10.2">Design</text>
<text x="134.3" y="188.8">DE</text>
<text x="139.6" y="187.2">5</text>
<text x="135.9" y="196.7">D</text>
<text x="139.6" y="195.1">6</text>
<text x="135.9" y="203.3">R</text>
<text x="139.7" y="201.9">3</text>
<text x="169.1" y="199.5">13</text>
<text x="169.1" y="203.7">12</text>
<text x="172.8" y="201.3">B</text>
<text x="134.2" y="207.5">RE</text>
<text x="139.7" y="206.1">4</text>
<text x="172.8" y="205.5">A</text>
</g>
<g font-size="2.5">
<text x="144.7" y="26.3">SLOS581I –MAY 2008–REVISED APRIL 2017</text>
<text x="136.8" y="82.7">RMS</text>
<text x="41" y="107.1">PK</text>
<text x="81.4" y="107.1">PK</text>
<text x="88.1" y="107.1">IORM</text>
<text x="40.9" y="120.7">RMS</text>
<text x="40.9" y="125.7">PK</text>
<text x="170.3" y="139.1">(1)</text>
</g>
<g font-size="2.4">
<text x="49.2" y="190.8">3</text>
<text x="74.2" y="187.9">14</text>
<text x="77.5" y="189.6">A</text>
<text x="43.3" y="195.9">RE</text>
<text x="44.7" y="192.2">R</text>
<text x="49.2" y="194.2">4</text>
<text x="74.4" y="194.3">13</text>
<text x="77.6" y="195.9">B</text>
<text x="43.4" y="199.5">DE</text>
<text x="49.1" y="198.3">5</text>
<text x="74.5" y="202.8">12</text>
<text x="61.3" y="209.5" transform="rotate(-90 61.3 209.5)">GALVANIC ISOLATION</text>
<text x="74.4" y="208.9">11</text>
<text x="77.6" y="204.2">Z</text>
<text x="77.6" y="211">Y</text>
</g>
<text font-size="2.3" x="152.2" y="208.4" transform="rotate(-90 152.2 208.4)">GALVANIC ISOLATION</text>
</svg>
